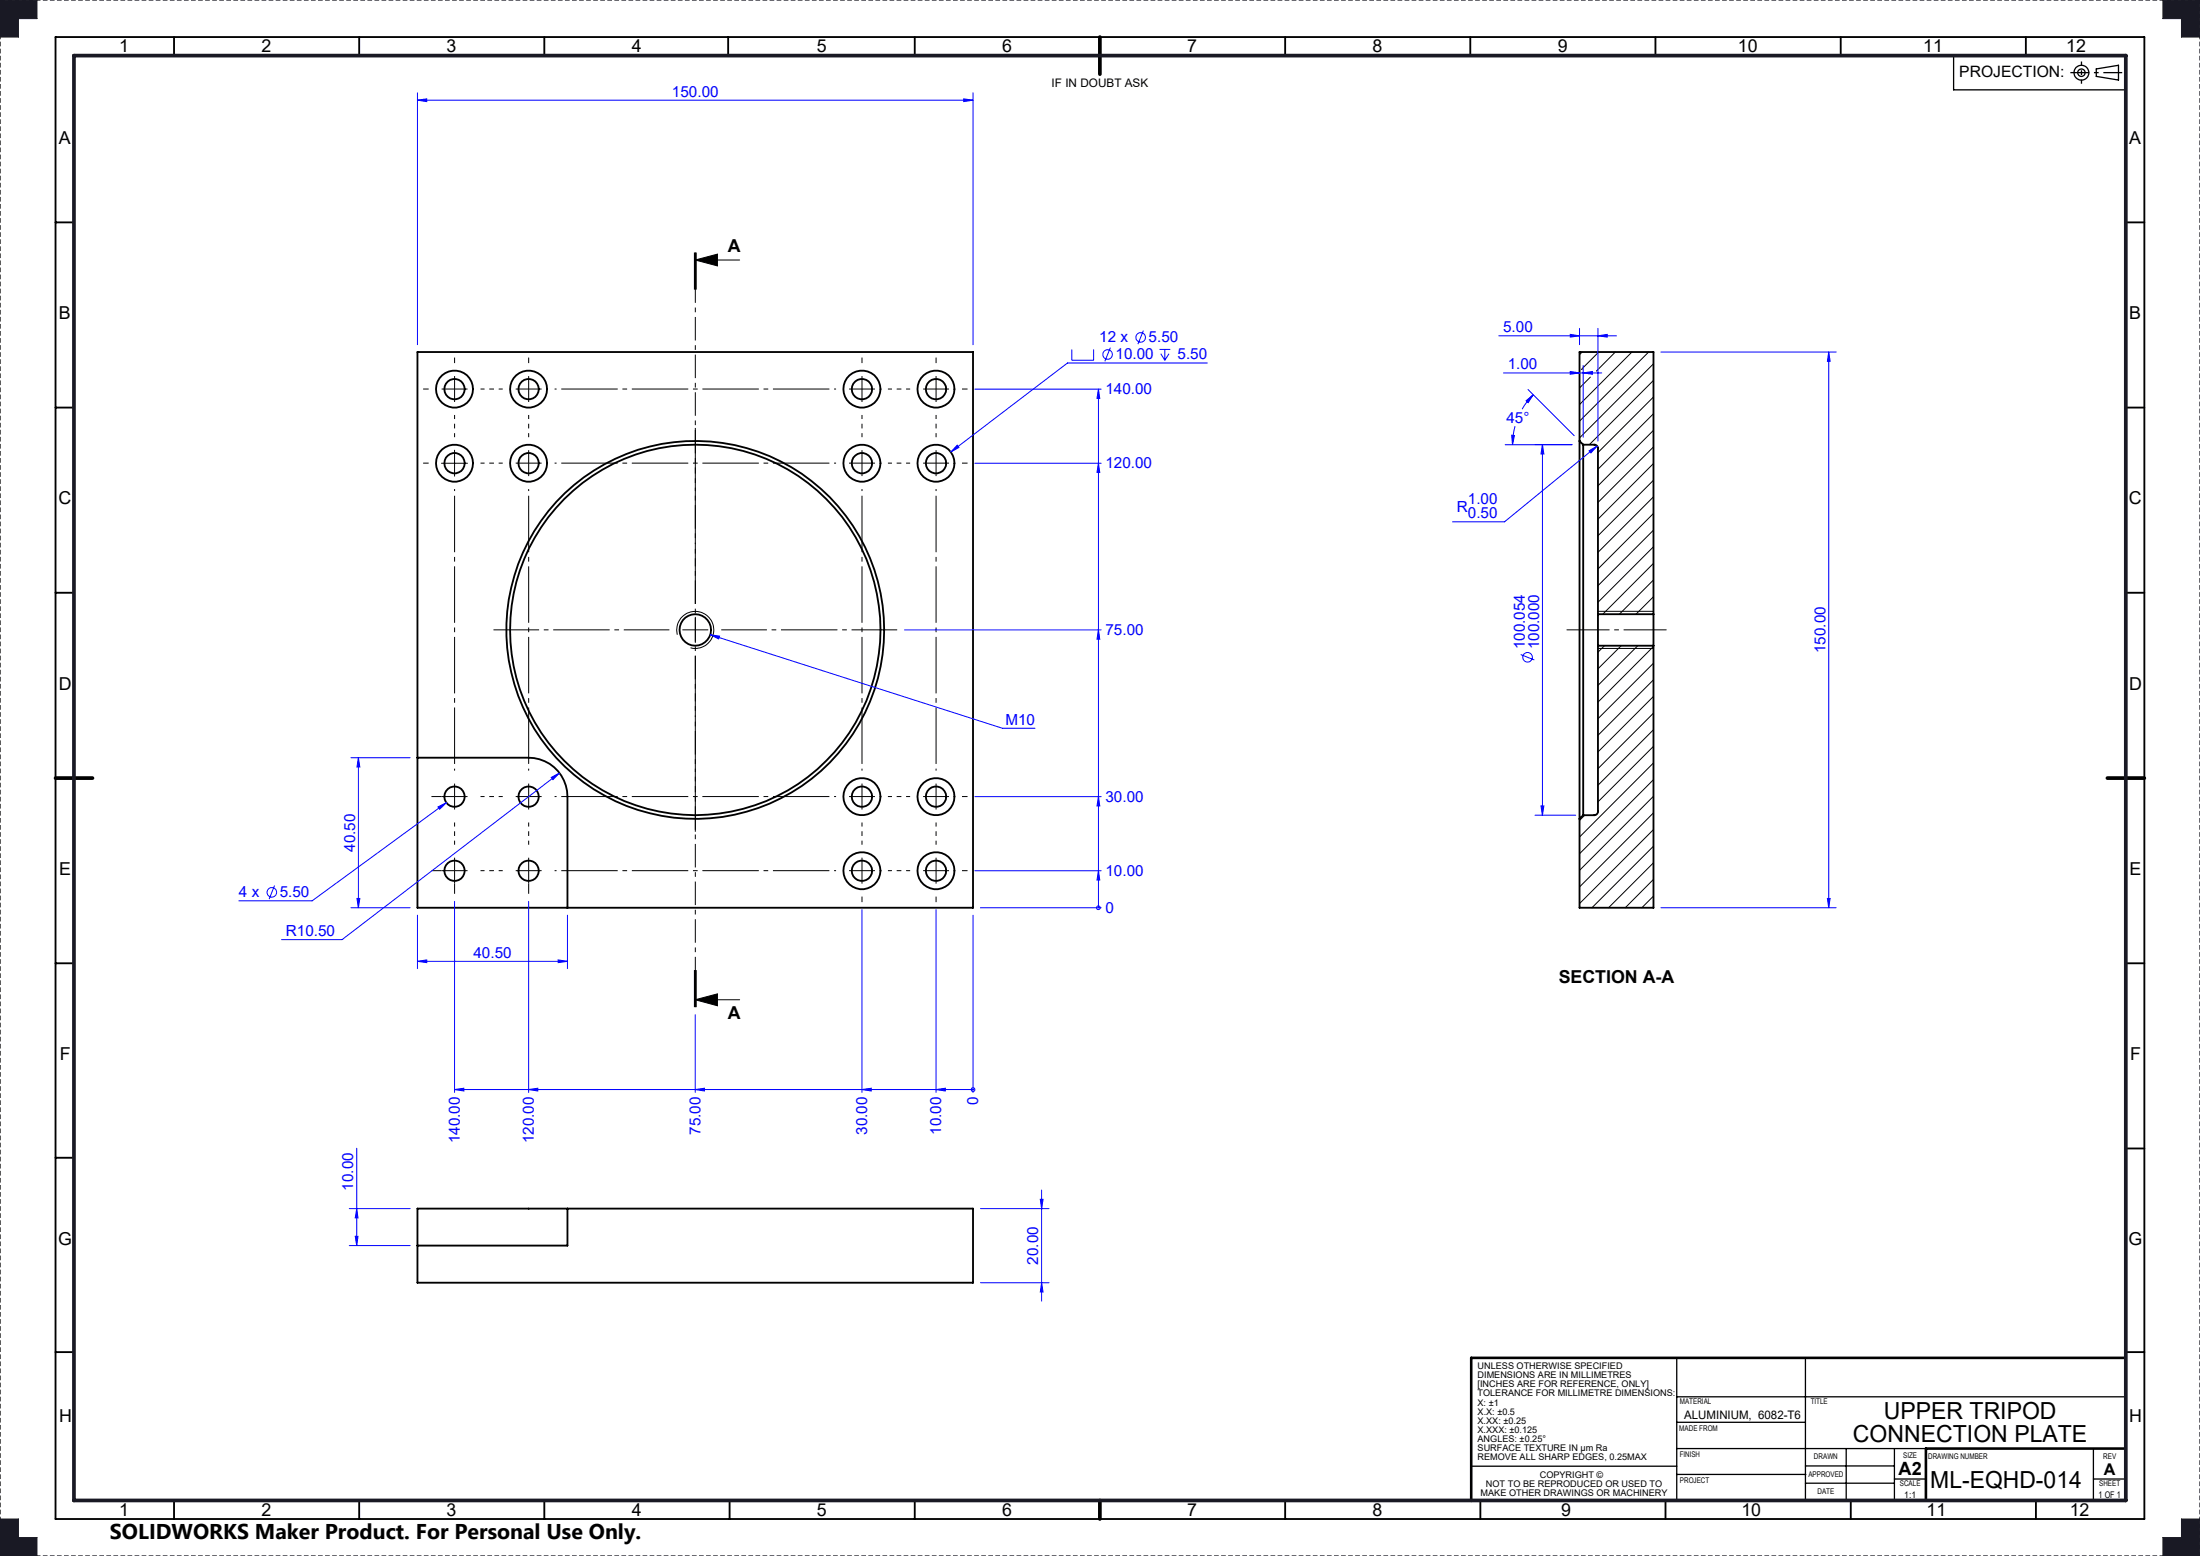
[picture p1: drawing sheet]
<svg xmlns="http://www.w3.org/2000/svg" width="594mm" height="420mm" viewBox="0 0 594 420" stroke-linecap="round" stroke-linejoin="round" font-family="sans-serif">
<g fill="none" stroke="#000" stroke-width=".5">
<path d="M15 10h564v400h-564zM47 10v5M97 10v5M147 10v5M196.6 10v5M247 10v5M347 10v5M397 10v5M447 10v5M497 10v5M547 10v5M15 60h5"/>
<path d="M574 60h5M112.7 95h150v150h-150zM15 110h5M426.5 119v102M426.5 119v-24h19.9v70.8M426.5 119l1 1M574 110h5M427.5 120h3a.96 .96 0 0 1 .9 1v44.8M427.5 120v100M15 160h5M431.4 174.3v44.7a1.02 1.02 0 0 1-.9 1h-3M431.4 165.8v8.5"/>
<path d="M431.4 165.8h15M431.4 174.3h15M446.4 165.8v8.5M446.4 174.3v70.7h-19.9v-24M574 160h5M112.7 204.5h30a10.5 10.5 0 0 1 10.5 10.5v30M427.5 220l-1 1M15 260h5M574 260h5M15 312.5h5M574 310h5M112.7 326.2h150v20h-150z"/>
<path d="M153.2 326.2v10h-40.5M15 365h5M574 365h5M47 405v5M97 405v5M147 405v5M197 405v5M247 405v5M347 405v5M399.7 405v5M449.7 405v5M499.7 405v5"/>
<path d="M549.7 405v5"/>
<circle cx="122.7" cy="105" r="5"/>
<circle cx="122.7" cy="105" r="2.75"/>
<circle cx="142.7" cy="105" r="5"/>
<circle cx="142.7" cy="105" r="2.75"/>
<circle cx="232.7" cy="105" r="2.75"/>
<circle cx="232.7" cy="105" r="5"/>
<circle cx="252.7" cy="105" r="5"/>
<circle cx="252.7" cy="105" r="2.75"/>
<circle cx="122.7" cy="125" r="5"/>
<circle cx="122.7" cy="125" r="2.75"/>
<circle cx="142.7" cy="125" r="5"/>
<circle cx="142.7" cy="125" r="2.75"/>
<circle cx="232.7" cy="125" r="2.75"/>
<circle cx="232.7" cy="125" r="5"/>
<circle cx="252.7" cy="125" r="5"/>
<circle cx="252.7" cy="125" r="2.75"/>
<circle cx="187.7" cy="170" r="4.3"/>
<circle cx="187.7" cy="170" r="51"/>
<circle cx="187.7" cy="170" r="50"/>
<circle cx="122.7" cy="215" r="2.75"/>
<circle cx="142.7" cy="215" r="2.75"/>
<circle cx="232.7" cy="215" r="2.75"/>
<circle cx="232.7" cy="215" r="5"/>
<circle cx="252.7" cy="215" r="5"/>
<circle cx="252.7" cy="215" r="2.75"/>
<circle cx="122.7" cy="235" r="2.75"/>
<circle cx="142.7" cy="235" r="2.75"/>
<circle cx="232.7" cy="235" r="2.75"/>
<circle cx="232.7" cy="235" r="5"/>
<circle cx="252.7" cy="235" r="5"/>
<circle cx="252.7" cy="235" r="2.75"/>
</g>
<g fill="none" stroke="#000" stroke-width=".27">
<path d="M427 99.7h.1M427.2 95l-.7 .7M431.7 95l-4.6 4.5M436.1 95l-5.1 5.2M440.6 95l-14.1 14.2M445.1 95l-18.6 18.7M446.4 98.2l-19.9 20M429.4 101.8l-2.9 2.9M446.4 102.7l-17.3 17.3M446.4 107.2l-15 14.9M446.4 111.7l-15 15M446.4 116.2l-15 14.9"/>
<path d="M446.4 120.6l-15 15M446.4 125.1l-15 15M446.4 129.6l-15 15M446.4 134.1l-15 15M446.4 138.6l-15 15M446.4 143.1l-15 15M446.4 147.6l-15 15M446.4 152.1l-13.6 13.7M446.4 156.5l-9.2 9.3M433.2 174.3l-1.8 1.8M437.7 174.3l-6.3 6.2M442.2 174.3l-10.8 10.7"/>
<path d="M446.4 174.5l-15 15M446.4 179l-15 15M446.4 161.1l-4.7 4.7M446.4 165.5l-.2 .3M446.4 183.5l-15 15M446.4 188l-15 15M446.4 192.5l-15 15M446.4 197l-15 15M446.4 201.5l-15 14.9M446.4 205.9l-19.9 20M446.4 210.4l-19.9 20.1M446.4 214.9l-19.9 20"/>
<path d="M446.4 219.4l-19.9 20M427.9 220l-1.4 1.5M446.4 223.9l-19.9 20M446.4 228.4l-16.6 16.6M446.4 232.9l-12.1 12.1M446.4 237.4l-7.6 7.6M446.4 241.9l-3.1 3.1"/>
</g>
<g fill="none" stroke="#000" stroke-width=".35">
<path d="M527.5 15v9.3h46.5M566 18.6l6-1v4l-6-1zM452.7 377h121.3M452.7 366.5v38.8M487.5 366.5v38.5M397.2 395.8h55.5M452.7 383.9h34.8M452.7 398h34.9M452.7 391h67.3M487.5 395.7h24M498.5 391v14M511.5 391v14"/>
<path d="M511.5 399.2h8.5M565.2 391v14M565.2 399.2h8.8M487.5 400.3h24"/>
<circle cx="562" cy="19.6" r="2.01"/>
<circle cx="562" cy="19.6" r="1"/>
</g>
<path d="M559 19.6h14" fill="none" stroke="#000" stroke-width=".35" stroke-dasharray="15.2 1.3 1.3 1.3" stroke-dashoffset="10.1" stroke-linecap="butt"/>
<path d="M562 16.6v6" fill="none" stroke="#000" stroke-width=".35" stroke-dasharray="15.2 1.3 1.3 1.3" stroke-dashoffset="14.1" stroke-linecap="butt"/>
<path d="M0 0v420" fill="none" stroke="#000" stroke-width=".35" stroke-dasharray="1.3 .6" stroke-dashoffset=".2" stroke-linecap="butt"/>
<path d="M594 0h-594M0 420h594" fill="none" stroke="#191924" stroke-width=".35" stroke-dasharray="1.3 .6" stroke-dashoffset="-.1" stroke-linecap="butt"/>
<path d="M594 420v-420" fill="none" stroke="#191924" stroke-width=".35" stroke-dasharray="1.3 .6" stroke-dashoffset=".2" stroke-linecap="butt"/>
<path d="M574 366.5h-176.8v38.6M574 391h-54v14" fill="none" stroke="#000" stroke-width=".7"/>
<path d="M297 10v10M15 210h10M569 210h10M297 405v5" fill="none" stroke="#000" stroke-width="1"/>
<path d="M0 0h10v5h-5v5h-5zM584 0h10v10h-5v-5h-5zM0 410h5v5h5v5h-10zM589 410h5v10h-10v-5h5z" fill="none" stroke="#191924" stroke-width=".27"/>
<path d="M20 15h554v390h-554z" fill="none" stroke="#191924" stroke-width="1"/>
<path d="M0 410v10h10v-5h-5v-5zM584 0v5h5v5h5v-10zM0 0v10h5v-5h5v-5zM589 410v5h-5v5h10v-10z" fill-rule="evenodd" fill="#191924"/>
<g fill="none" stroke="#00f" stroke-width=".27">
<path d="M112.7 27l2.5-.3v.7zM112.7 25.1v67.9M112.7 27h150M260.2 26.7l2.5 .3-2.5 .4zM262.7 25.1v67.9M289.4 94.3v2.9h5.9v-2.9M299.8 93.9l-1.5 3.6M308.7 89.2l-1.5 3.7M313.1 94.3h2.9M313.4 95.5l1.1 1.7M314.5 94.3v2.9M315.6 95.5l-1.1 1.7"/>
<path d="M326 98h-37.8l-31.5 24M404.7 90.6h31.8M424 90.3l2.5 .3-2.5 .4zM426.5 88.6v4.4M427.5 98.7v19.3M431.4 90.6l2.6-.3v.7zM431.4 88.6v30.4M448.5 95h47.3M493.7 95l.4 2.5h-.7zM493.7 95v150M263.2 105h34.1M296.6 105l.3 2.5h-.7z"/>
<path d="M296.6 105v140M405.9 100.7h26.6M408.2 117.5l.7 .1-.5 2.4zM409 115l-.4 2.5-.2 2.5M412 108.2l2-1.6-1.4 2.1zM412.6 105.1l12.4 12.5M414 106.6l-1.3 1.3-1.7 2.5M424 100.3l2.5 .4-2.5 .3zM427.5 100.7l2.5-.4v.7zM258.4 120.2l.5 .6-2.2 1.2zM263.2 125h34.1M296.6 125l.3 2.5h-.7z"/>
<path d="M406.4 120h18.1M416.5 120l.3 2.5h-.7zM416.5 120v100M429 121.7l2.2-1.3-1.7 1.9zM431.2 120.4l-25 20.4h-14M191.8 171.3l2.5 .4-.3 .8zM191.8 171.3l78.9 25.3h8.7M244.2 170h53.1M296.6 170l.3 2.5h-.7zM410.6 176.7l3.7 1.4M94.8 204.5h15.9M96.8 204.5l.4 2.5h-.8z"/>
<path d="M96.8 204.5v40.5M118.3 217.8l2.2-1.1-1.8 1.7zM120.5 216.7l-36.2 26.5h-19.8M148.8 209.8l2.3-1.1-1.8 1.7zM151.1 208.7l-58.7 44.9h-16.4M263.2 215h34.1M296.6 215l.3 2.5h-.7zM416.1 217.5h.7l-.3 2.5zM74.1 239l-1.4 3.7M263.2 235h34.1M296.6 235l.3 2.5h-.7zM414.4 220h11"/>
<path d="M94.8 245h15.9M96.4 242.5h.8l-.4 2.5zM112.7 259.5l2.5-.4v.7zM112.7 247v14.5M112.7 259.5h40.5M122.7 243.3v51.6M142.7 243.3v51.6M150.7 259.1l2.5 .4-2.5 .3zM153.2 247v14.5M232.7 245.5v49.4M252.7 245.5v49.4M262.7 247v47.9"/>
<path d="M264.7 245h32.6M296.6 245h.1M448.5 245h47.3M493.4 242.5h.7l-.4 2.5zM187.7 273.9v21M122.7 294.1l2.5-.4v.8zM122.7 294.1h140M142.7 294.1l2.5-.4v.8zM187.7 294.1l2.5-.4v.8zM232.7 294.1l2.5-.4v.8zM252.7 294.1l2.5-.4v.8zM262.7 294.1h.1"/>
<path d="M96.3 309.9v26.3M94.3 326.2h16.4M94.3 336.2h16.4M95.9 333.7h.8l-.4 2.5zM96.3 326.2l.4 2.5h-.8zM264.7 326.2h18.5M280.9 323.7h.7l-.4 2.5zM281.2 321.2v30M264.7 346.2h18.5M281.2 346.2l.4 2.5h-.7z"/>
<circle cx="299.1" cy="95.7" r="1.29"/>
<circle cx="308" cy="91.1" r="1.29"/>
<circle cx="412.4" cy="177.4" r="1.29"/>
<circle cx="73.4" cy="240.9" r="1.29"/>
<circle cx="296.6" cy="245" r=".5"/>
<circle cx="262.7" cy="294.1" r=".49"/>
</g>
<g fill="none" stroke="#000" stroke-width=".27">
<path d="M187.5 68.2v10M187.7 70.2l6-1.6v3.2zM187.7 70.2h12M187.7 68.2v10M188 68.2v10M119.2 125h7M122.7 121.5v7M182.9 171.3a5 5 0 0 1 4.3-6.3 5 5 0 0 1 5.5 5.4 5 5 0 0 1-6.3 4.5M431.4 165h15M431.4 175h15M187.5 261.9v10M187.7 269.9l6-1.6v3.2z"/>
<path d="M187.7 269.9h12M187.7 261.9v10M188 261.9v10z"/>
</g>
<g fill="none" stroke="#000" stroke-width=".27" stroke-dasharray="15.2 1.3 1.3 1.3" stroke-linecap="butt">
<path d="M122.7 98v-1.5M142.7 98v-1.5M232.7 98v-1.5M252.7 98v-1.5M115.7 105h-1.5M122.7 105v-3.5M122.7 105h-3.5M122.7 105v3.5M122.7 105h3.5M142.7 105v-3.5M142.7 105h-3.5M142.7 105v3.5"/>
<path d="M142.7 105h3.5M232.7 105v-3.5M232.7 105h-3.5M232.7 105v3.5M232.7 105h3.5M252.7 105v-3.5M252.7 105h-3.5M252.7 105v3.5M252.7 105h3.5M259.7 105h1.5M115.7 125h-1.5M142.7 125v-3.5"/>
<path d="M142.7 125h-3.5M142.7 125v3.5M142.7 125h3.5M232.7 125v-3.5M232.7 125h-3.5M232.7 125v3.5M232.7 125h3.5M252.7 125v-3.5M252.7 125h-3.5M252.7 125v3.5M252.7 125h3.5M259.7 125h1.5"/>
<path d="M187.7 170v-3.5M187.7 170h-3.5M187.7 170v3.5M187.7 170h3.5M119.2 215h-2.7M122.7 215v-3.5M122.7 215h-3.5M122.7 215v3.5M122.7 215h3.5M142.7 215v-3.5M142.7 215h-3.5M142.7 215v3.5"/>
<path d="M142.7 215h3.5M232.7 215v-3.5M232.7 215h-3.5M232.7 215v3.5M232.7 215h3.5M252.7 215v-3.5M252.7 215h-3.5M252.7 215v3.5M252.7 215h3.5M259.7 215h1.5M119.2 235h-2.7M122.7 235v-3.5"/>
<path d="M122.7 235h-3.5M122.7 235v3.5M122.7 235h3.5M122.7 238.5v2.8M142.7 235v-3.5M142.7 235h-3.5M142.7 235v3.5M142.7 235h3.5M142.7 238.5v2.8M232.7 235v-3.5M232.7 235h-3.5M232.7 235v3.5"/>
<path d="M232.7 235h3.5M252.7 235v-3.5M252.7 235h-3.5M252.7 235v3.5M252.7 235h3.5M259.7 235h1.5M232.7 242v1.5M252.7 242v1.5"/>
</g>
<path d="M180.7 170h-47.5M187.7 163v-47.5M187.7 177v47.5M194.7 170h47.5" fill="none" stroke="#000" stroke-width=".27" stroke-dasharray="15.2 1.3 1.3 1.3" stroke-dashoffset="2.9" stroke-linecap="butt"/>
<g fill="none" stroke="#000" stroke-width=".27" stroke-dasharray="15.2 1.3 1.3 1.3" stroke-dashoffset="14.1" stroke-linecap="butt">
<path d="M122.7 118v-6M129.7 105h6M142.7 118v-6M232.7 118v-6M239.7 105h6M252.7 118v-6M129.7 125h6M239.7 125h6M129.7 215h6M239.7 215h6M122.7 228v-6M129.7 235h6"/>
<path d="M142.7 228v-6M232.7 228v-6M239.7 235h6M252.7 228v-6"/>
</g>
<path d="M149.7 105h76M149.7 125h76M122.7 208v-76M142.7 208v-76M149.7 215h76M232.7 208v-76M252.7 208v-76M149.7 235h76" fill="none" stroke="#000" stroke-width=".27" stroke-dasharray="15.2 1.3 1.3 1.3" stroke-dashoffset="-1.8" stroke-linecap="butt"/>
<path d="M187.7 68.2v203.7" fill="none" stroke="#000" stroke-width=".27" stroke-dasharray="6.3 1.3 1.3 1.3" stroke-dashoffset="2.9" stroke-linecap="butt"/>
<path d="M450 170h-27" fill="none" stroke="#000" stroke-width=".27" stroke-dasharray="15.2 1.3 1.3 1.3" stroke-dashoffset="3.6" stroke-linecap="butt"/>
<g fill="#00f">
<path d="M280.9 323.7h.7l-.4 2.5zM281.2 346.2l.4 2.5h-.7z"/>
<path d="M96.3 326.2l.4 2.5h-.8zM95.9 333.7h.8l-.4 2.5z"/>
</g>
<path d="M187.7 70.2l6-1.6v3.2zM187.7 269.9l6-1.6v3.2z" fill="#000"/>
<g fill="#00f">
<path d="M258.4 120.2l-1.7 1.8 2.2-1.2zM118.3 217.8l.4 .6 1.8-1.7zM191.8 171.3l2.2 1.2 .3-.8zM148.8 209.8l.5 .6 1.8-1.7zM412 108.2l2-1.6-1.4 2.1zM408.2 117.5l.7 .1-.5 2.4zM429 121.7l.5 .6 1.7-1.9z"/>
<path d="M112.7 27l2.5-.3v.7zM260.2 26.7l2.5 .3-2.5 .4z"/>
<path d="M150.7 259.1l2.5 .4-2.5 .3zM112.7 259.5l2.5-.4v.7zM427.5 100.7l2.5-.4v.7zM424 100.3l2.5 .4-2.5 .3zM431.4 90.6l2.6-.3v.7zM424 90.3l2.5 .3-2.5 .4z"/>
<path d="M96.4 242.5h.8l-.4 2.5zM96.8 204.5l.4 2.5h-.8z"/>
<path d="M416.5 120l.3 2.5h-.7zM416.1 217.5h.7l-.3 2.5zM493.7 95l.4 2.5h-.7zM493.4 242.5h.7l-.4 2.5z"/>
<path d="M296.6 235l.3 2.5h-.7zM296.6 215l.3 2.5h-.7zM296.6 125l.3 2.5h-.7zM296.6 105l.3 2.5h-.7zM296.6 170l.3 2.5h-.7z"/>
<path d="M252.7 294.1l2.5-.4v.8zM232.7 294.1l2.5-.4v.8zM187.7 294.1l2.5-.4v.8zM142.7 294.1l2.5-.4v.8zM122.7 294.1l2.5-.4v.8z"/>
</g>
<g font-size="6.3">
<text x="508.6" y="383">UPPER TRIPOD</text>
<text x="500.3" y="389.3">CONNECTION PLATE</text>
<text x="521.2" y="401.5">ML-EQHD-014</text>
</g>
<text font-size="5.8" x="29.7" y="415.3">SOLIDWORKS Maker Product. For Personal Use Only.</text>
<text font-size="4.9" x="512.6" y="398">A2</text>
<g font-size="4.8">
<text x="32.1" y="14.1">1</text>
<text x="70.6" y="14.1">2</text>
<text x="120.6" y="14.1">3</text>
<text x="170.6" y="14.1">4</text>
<text x="220.6" y="14.1">5</text>
<text x="270.6" y="14.1">6</text>
<text x="320.6" y="14.1">7</text>
<text x="370.6" y="14.1">8</text>
<text x="420.6" y="14.1">9</text>
<text x="469.2" y="14.1">10</text>
<text x="519.2" y="14.1">11</text>
<text x="557.9" y="14.1">12</text>
<text x="15.9" y="38.9">A</text>
<text x="574.9" y="38.9">A</text>
<text x="196.5" y="68.1">A</text>
<text x="15.9" y="86.2">B</text>
<text x="574.9" y="86.2">B</text>
<text x="15.8" y="136.2">C</text>
<text x="574.8" y="136.2">C</text>
<text x="15.9" y="186.2">D</text>
<text x="574.9" y="186.2">D</text>
<text x="16" y="236.2">E</text>
<text x="575" y="236.2">E</text>
<text x="420.9" y="265.2">SECTION A-A</text>
<text x="196.5" y="275.1">A</text>
<text x="16.1" y="286.2">F</text>
<text x="575.1" y="286.2">F</text>
<text x="15.7" y="336.2">G</text>
<text x="574.7" y="336.2">G</text>
<text x="15.9" y="383.8">H</text>
<text x="574.9" y="383.7">H</text>
<text x="32.1" y="409.1">1</text>
<text x="70.6" y="409.1">2</text>
<text x="120.6" y="409.1">3</text>
<text x="170.6" y="409.1">4</text>
<text x="220.6" y="409.1">5</text>
<text x="270.6" y="409.1">6</text>
<text x="320.6" y="409.1">7</text>
<text x="370.6" y="409.1">8</text>
<text x="421.5" y="409.1">9</text>
<text x="470.2" y="409.1">10</text>
<text x="520.2" y="409.1">11</text>
<text x="558.8" y="409.1">12</text>
</g>
<text font-size="4.4" x="568.1" y="398.2">A</text>
<text font-size="4.2" x="529" y="20.8">PROJECTION:</text>
<g font-size="4.1" fill="#00f">
<text x="181.4" y="26.1">150.00</text>
<text x="405.8" y="89.7">5.00</text>
<text x="296.8" y="92.4">12 x</text>
<text x="310.1" y="92.4">5.50</text>
<text x="301.2" y="97">10.00</text>
<text x="317.9" y="97">5.50</text>
<text x="407.1" y="99.7">1.00</text>
<text x="298.5" y="106.4">140.00</text>
<text x="406.7" y="114.1">45°</text>
<text x="298.5" y="126.4">120.00</text>
<text x="396.3" y="136">1.00</text>
<text x="393.3" y="138.2">R</text>
<text x="396.3" y="139.9">0.50</text>
<text x="298.5" y="171.4">75.00</text>
<text x="411.7" y="175.3" transform="rotate(-90 411.7 175.3)">100.054</text>
<text x="415.5" y="175.3" transform="rotate(-90 415.5 175.3)">100.000</text>
<text x="492.9" y="176.3" transform="rotate(-90 492.9 176.3)">150.00</text>
<text x="271.4" y="195.7">M10</text>
<text x="298.5" y="216.4">30.00</text>
<text x="95.9" y="229.9" transform="rotate(-90 95.9 229.9)">40.50</text>
<text x="298.5" y="236.4">10.00</text>
<text x="64.5" y="242.2">4 x</text>
<text x="75.5" y="242.2">5.50</text>
<text x="298.5" y="246.4">0</text>
<text x="77.2" y="252.7">R10.50</text>
<text x="127.8" y="258.5">40.50</text>
<text x="264.1" y="298.3" transform="rotate(-90 264.1 298.3)">0</text>
<text x="124.1" y="308.6" transform="rotate(-90 124.1 308.6)">140.00</text>
<text x="144.1" y="308.6" transform="rotate(-90 144.1 308.6)">120.00</text>
<text x="189.1" y="306.3" transform="rotate(-90 189.1 306.3)">75.00</text>
<text x="234.1" y="306.3" transform="rotate(-90 234.1 306.3)">30.00</text>
<text x="254.1" y="306.3" transform="rotate(-90 254.1 306.3)">10.00</text>
<text x="95.4" y="321.4" transform="rotate(-90 95.4 321.4)">10.00</text>
<text x="280.3" y="341.4" transform="rotate(-90 280.3 341.4)">20.00</text>
</g>
<g font-size="3.2">
<text x="283.9" y="23.5">IF IN DOUBT ASK</text>
<text x="454.8" y="383.1">ALUMINIUM, 6082-T6</text>
</g>
<g font-size="2.5">
<text x="398.9" y="369.5">UNLESS OTHERWISE SPECIFIED</text>
<text x="398.9" y="372">DIMENSIONS ARE IN MILLIMETRES</text>
<text x="398.9" y="374.5">[INCHES ARE FOR REFERENCE, ONLY]</text>
<text x="398.9" y="376.9">TOLERANCE FOR MILLIMETRE DIMENSIONS:</text>
<text x="398.9" y="379.4">X: ±1</text>
<text x="398.9" y="381.9">X.X: ±0.5</text>
<text x="398.9" y="384.3">X.XX: ±0.25</text>
<text x="398.9" y="386.8">X.XXX: ±0.125</text>
<text x="398.9" y="389.3">ANGLES: ±0.25°</text>
<text x="398.9" y="391.7">SURFACE TEXTURE IN μm Ra</text>
<text x="398.9" y="394.2">REMOVE ALL SHARP EDGES, 0.25MAX</text>
<text x="401.2" y="401.3">NOT TO BE REPRODUCED OR USED TO</text>
<text x="415.7" y="398.8">COPYRIGHT ©</text>
<text x="399.8" y="403.8">MAKE OTHER DRAWINGS OR MACHINERY</text>
<text x="514.2" y="404.2">1:1</text>
<text x="566.6" y="404.2">1 OF 1</text>
</g>
<g font-size="2.1">
<text x="453.6" y="378.9">MATERIAL</text>
<text x="488.9" y="378.9">TITLE</text>
<text x="453.4" y="386.2">MADE FROM</text>
<text x="453.5" y="393.3">FINISH</text>
<text x="489.8" y="393.9">DRAWN</text>
<text x="513.9" y="393.6">SIZE</text>
<text x="520.6" y="393.8">DRAWING NUMBER</text>
<text x="567.9" y="393.8">REV</text>
<text x="453.6" y="400.4">PROJECT</text>
<text x="488.3" y="398.6">APPROVED</text>
<text x="513" y="401.2">SCALE</text>
<text x="566.8" y="401.2">SHEET</text>
<text x="490.7" y="403.2">DATE</text>
</g>
</svg>
